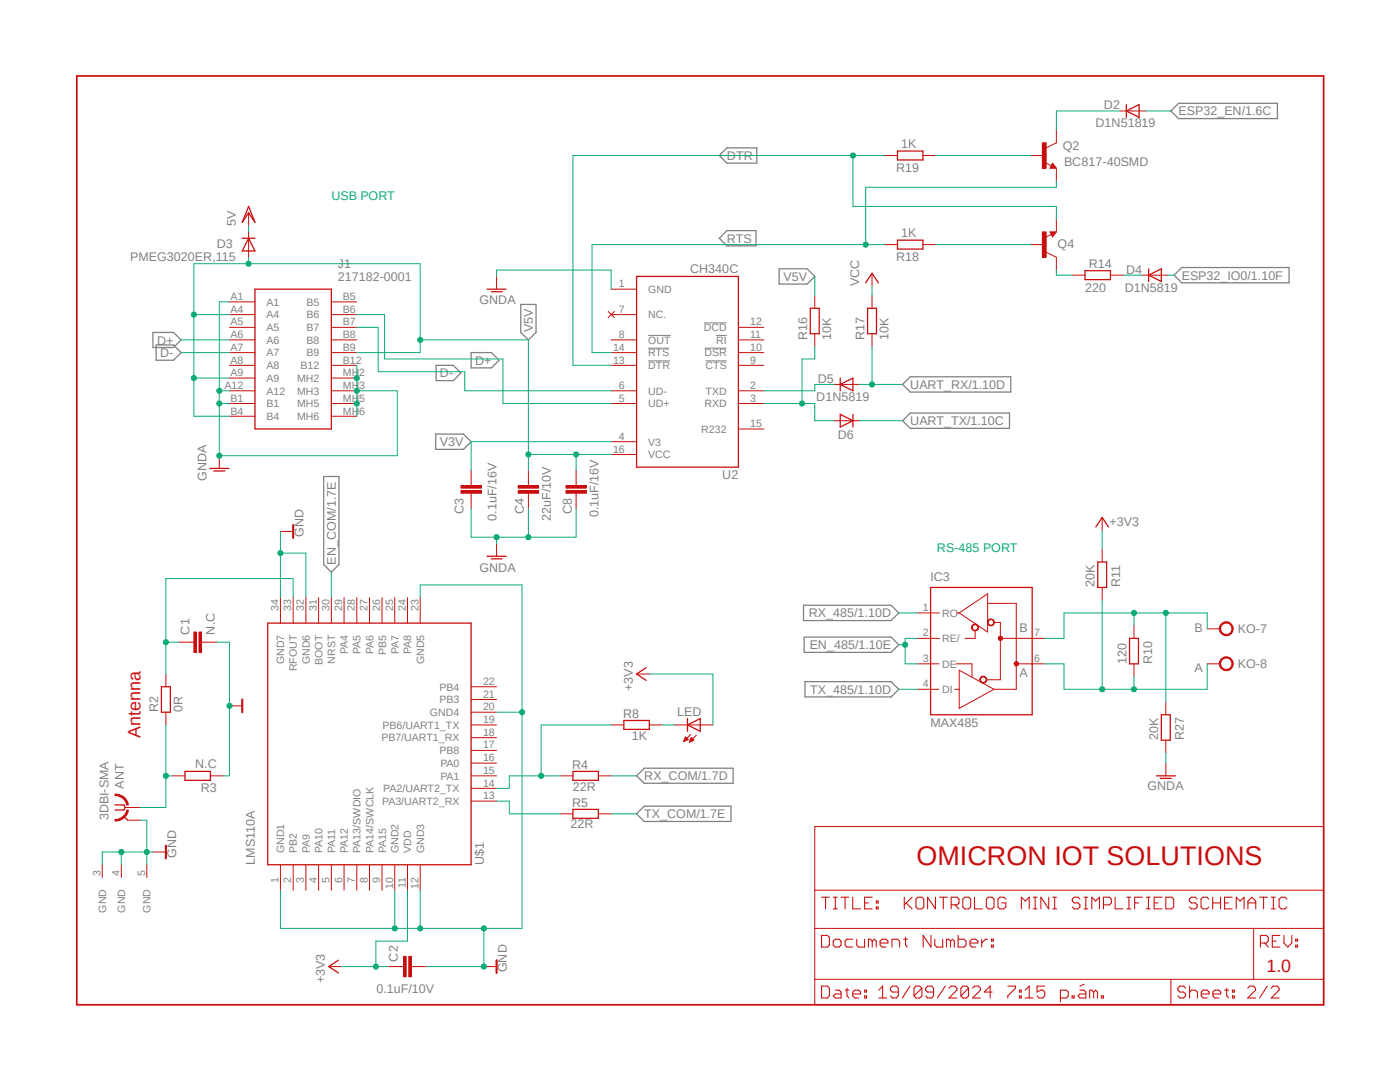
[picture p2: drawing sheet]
<svg xmlns="http://www.w3.org/2000/svg" width="279mm" height="216mm" viewBox="0 0 279 216" stroke-linecap="round" stroke-linejoin="round" font-family="sans-serif">
<path d="M14.8 14.8l249.7 186.2M264.5 14.8l-249.7 186.2" fill="none" stroke="#fff" stroke-width=".2"/>
<path d="M129.4 72h4.3M129.4 69.5h4.2M129.4 66.9h4.5M140.5 64.4h4.5M140.6 69.5h4.4M140.8 72h4.2M142.9 66.9h2.1" fill="none" stroke="#808080" stroke-width=".2"/>
<g fill="none" stroke="#808080" stroke-width=".25">
<path d="M143.6 31l1.5-1.5h5.9v3.1h-5.9zM233.7 22.1l1.5-1.5h19.7v3.1h-19.7zM143.6 47.5l1.5-1.5h5.8v3.1h-5.8zM155.5 53.6h5.6l1.5 1.6-1.5 1.5h-5.6zM234.3 54.9l1.5-1.5h21.5v3h-21.5zM30.5 66.3h4.1l1.6 1.5-1.6 1.5h-4.1zM31.2 68.8h3.4l1.6 1.6-1.6 1.5h-3.4zM87 72.9h3.5l1.5 1.5-1.5 1.5h-3.5zM94 70.4h4.1l1.5 1.5-1.5 1.5h-4.1zM103.9 60.7h3.1v5.6l-1.5 1.5-1.6-1.5zM180.1 76.7l1.6-1.5h20v3h-20zM64.6 95.1h3v17.5l-1.5 1.6-1.5-1.6z"/>
<path d="M87 86.6h5.5l1.5 1.5-1.5 1.6h-5.5zM180.1 83.9l1.6-1.5h19.8v3.1h-19.8zM160.4 120.8h17.4l1.6 1.5-1.6 1.5h-17.4zM160.5 127.1h17.3l1.6 1.6-1.6 1.5h-17.3zM160.7 136h17.1l1.6 1.5-1.6 1.6h-17.1zM127 154.8l1.6-1.5h17.7v3h-17.7zM127 162.4l1.6-1.5h17.3v3h-17.3z"/>
</g>
<path d="M94 96.4v.5M94 98.4v.5" fill="none" stroke="#c90d0c" stroke-width=".2"/>
<path d="M92 97.9h4.1v.5h-4.1z" fill-rule="evenodd" fill="#c90d0c"/>
<path d="M92 97.9h4.1v.5h-4.1z" fill="none" stroke="#c90d0c" stroke-width=".2"/>
<path d="M92 96.9h4.1v.5h-4.1z" fill-rule="evenodd" fill="#c90d0c"/>
<path d="M92 96.9h4.1v.5h-4.1zM94 93.9v2.5M94 98.9v2.6M105.5 96.4v.5M105.5 98.4v.5" fill="none" stroke="#c90d0c" stroke-width=".2"/>
<path d="M103.4 97.9h4.1v.5h-4.1z" fill-rule="evenodd" fill="#c90d0c"/>
<path d="M103.4 97.9h4.1v.5h-4.1z" fill="none" stroke="#c90d0c" stroke-width=".2"/>
<path d="M103.4 96.9h4.1v.5h-4.1z" fill-rule="evenodd" fill="#c90d0c"/>
<g fill="none" stroke="#c90d0c" stroke-width=".2">
<path d="M176.6 31h2.5M184.2 31h2.5M208.6 32.5l1.2 .6M210.1 32.6l.7 1h-1.3zM210.8 28.5l-2 1M49.6 42.5v2.5M49.6 46.3v5.1M122 57.7h5M176.6 48.8h2.5M184.2 48.8h2.5M214 54.9h2.5M221.6 54.9h2.6"/>
<path d="M45.8 60.2h5.1M45.8 62.8h5.1M45.8 65.3h5.1M45.8 67.8h5.1M45.8 70.4h5.1M45.8 72.9h5.1M45.8 75.4h5.1M45.8 78h5.1M66.1 60.2h5.1M66.1 62.8h5.1M66.1 65.3h5.1M66.1 67.8h5.1"/>
<path d="M66.1 70.4h5.1M66.1 72.9h5.1M66.1 75.4h5.1M66.1 78h5.1M121.4 62.1l1.2 1.3M122 62.8h5M122 67.8h5M122 70.4h5M122 72.9h5M122 78h5M122.6 62.1l-1.2 1.3M147.4 65.3h5"/>
<path d="M147.4 67.8h5M147.4 70.4h5M147.4 72.9h5M147.4 78h5M43.8 90.9v2.6M45.8 80.5h5.1M45.8 83.1h5.1M66.1 80.5h5.1M66.1 83.1h5.1M103.4 96.9h4.1v.5h-4.1zM105.5 93.9v2.5M105.5 98.9v2.6"/>
<path d="M122 80.5h5M122 88.1h5M122 90.7h5M147.4 80.5h5M147.4 85.6h5M99.1 108.5v2.5"/>
</g>
<g fill="none" stroke="#c90d0c" stroke-width=".25">
<path d="M179.1 30.1h5.1v1.8h-5.1zM210.1 33.1l.1 .2h-.4l.3-.5 .5 .6h-.8M48.3 47.5h2.6M49.6 41.2l1.3 3.2-1.3-1.9-1.3 1.9zM49.6 47.5l1.3 2.6h-2.6zM50.9 57.7h15.2v27.9h-15.2zM127 55.2h20.4v38h-20.4zM179.1 47.9h5.1v1.8h-5.1zM216.5 54h5.1v1.8h-5.1zM41.9 93.5h3.8M42.7 94h2.2M97.2 111h3.8"/>
<path d="M98 111.5h2.2"/>
</g>
<path d="M208 28.5h.8v5.1h-.8z" fill-rule="evenodd" fill="#c90d0c"/>
<path d="M205.7 31h2.6M208 28.5h.8v5.1h-.8zM210.8 26v2.5M210.8 33.6v2.5M208.8 50.3l2 1.1M209.5 46.3h1.3l-.7 1zM209.8 46.8l-1.2 .6" fill="none" stroke="#c90d0c" stroke-width=".2"/>
<path d="M209.8 46.4h.8l-.5 .6-.3-.5h.4l-.1 .3" fill="none" stroke="#c90d0c" stroke-width=".25"/>
<path d="M208 46.3h.8v5.1h-.8z" fill-rule="evenodd" fill="#c90d0c"/>
<g fill="none" stroke="#c90d0c" stroke-width=".2">
<path d="M223.5 22.1h5.1M99.1 55.2v2.5M162.6 59v2.5M174 54.5v2.6M174 59v2.5M205.7 48.8h2.6M208 46.3h.8v5.1h-.8zM210.8 43.7v2.6M210.8 51.4v2.5M228 54.9h5M162.6 66.6v2.5M166.4 76.7h5.1"/>
<path d="M174 66.6v2.5M115 96.4v.5M115 98.4v.5M166.4 83.9h5.1"/>
</g>
<g fill="none" stroke="#c90d0c" stroke-width=".25">
<path d="M224.8 22.1l2.5-1.2v2.5zM224.8 20.9v2.5M97.2 57.7h3.8M98 58.2h2.2M172.8 56.4l1.2-1.9 1.3 1.9M229.2 54.9l2.6-1.3v2.6zM229.2 53.6v2.6M161.7 61.5h1.8v5.1h-1.8zM167.7 76.7l2.5-1.3v2.6zM167.7 75.4v2.6M173.1 61.5h1.8v5.1h-1.8zM167.7 82.7l2.5 1.2-2.5 1.3z"/>
<path d="M170.2 82.7v2.5"/>
</g>
<path d="M112.9 97.9h4.1v.5h-4.1z" fill-rule="evenodd" fill="#c90d0c"/>
<path d="M112.9 97.9h4.1v.5h-4.1z" fill="none" stroke="#c90d0c" stroke-width=".2"/>
<path d="M112.9 96.9h4.1v.5h-4.1z" fill-rule="evenodd" fill="#c90d0c"/>
<g fill="none" stroke="#c90d0c" stroke-width=".2">
<path d="M112.9 96.9h4.1v.5h-4.1zM115 93.9v2.5M115 98.9v2.6M185.7 127.4h1.8M185.7 132.5h1.7M185.7 137.5h1.7M185.7 122.3h1.8M190.5 137.5h.9M190.8 132.5h3.2v2.6M190.9 122.3h.5M191.4 122.3l5.7-3.8v7.6zM191.4 133.7l7 3.8-7 3.9z"/>
<path d="M194.6 125.9v1.5h-2M197.1 120.4h5.7v17.1h-4.4M198.4 124.2h1.2v11.4h-2.8M199.6 127.4h6.4M202.8 132.5h3.2M162.6 164.9h101.6v35.6h-101.6zM162.6 177.6h101.6M162.6 185.3h101.6M162.6 195.4h101.6M233.7 195.4v5.1M250.2 185.3v10.1"/>
</g>
<path d="M15.3 15.2h248.9v185.3h-248.9z" fill="none" stroke="#c90d0c" stroke-width=".34"/>
<g fill="none" stroke="#c90d0c" stroke-width=".21">
<path d="M164 179h1.5M164.8 179v2.4M166.3 179h.8M166.7 179v2.4M167.9 179h1.5M168.7 179v2.4M170.2 179v2.4h1.5M174.1 179h-1.5v2.4h1.5M174.9 179.8h.4v.4h-.4zM180.5 179v2.4M182 179l-1.5 1.6M183.2 179h.8l.4 .4v1.6l-.4 .4h-.8l-.4-.4v-1.6z"/>
<path d="M186.7 179v2.4l-1.6-2.4v2.4M187.5 179h1.6M188.3 179v2.4M192.5 179h.8l.4 .4v1.6l-.4 .4h-.8l-.3-.4v-1.6zM194.5 179v2.4h1.5M197.2 179h.8l.4 .4v1.6l-.4 .4h-.8l-.4-.4v-1.6zM200.7 179.4l-.4-.4h-.7l-.4 .4v1.6l.4 .4h.7l.4-.4v-.8h-.8M206.2 179h.8M206.6 179v2.4M209.3 179v2.4l-1.6-2.4v2.4M210.1 179h.8M210.5 179v2.4"/>
<path d="M215.5 179.4l-.4-.4h-.7l-.4 .4v.4l.4 .4h.7l.4 .4v.4l-.4 .4h-.7l-.4-.4M216.3 179h.8M216.7 179v2.4M222.5 179v2.4h1.6M224.9 179h.8M225.3 179v2.4M228 179h-1.6v2.4M228.8 179h.8M229.2 179v2.4M231.9 179h-1.6v2.4h1.6M232.7 179h1.1l.4 .4v1.6l-.4 .4h-1.1zM238.9 179.4l-.4-.4h-.8l-.3 .4v.4l.3 .4h.8l.4 .4v.4l-.4 .4h-.8l-.3-.4"/>
<path d="M241.3 179.4l-.4-.4h-.8l-.4 .4v1.6l.4 .4h.8l.4-.4M242 179v2.4M243.6 179v2.4M245.9 179h-1.5v2.4h1.5M251.4 179h1.5M252.2 179v2.4M253.7 179h.8M254.1 179v2.4M256.8 179.4l-.3-.4h-.8l-.4 .4v1.6l.4 .4h.8l.3-.4M164 186.6h1.1l.4 .4v1.6l-.4 .4h-1.1zM164 196.8h1.1l.4 .4v1.5l-.4 .4h-1.1zM166.3 187.8l.4-.4h.8l.4 .4v.8l-.4 .4h-.8l-.4-.4z"/>
<path d="M166.3 181.4h.8M166.7 197.6h.8l.4 .4v1.1h-1.2l-.4-.4 .4-.4h1.2M168.7 197.6h.7M169 197.2v1.5l.4 .4M170.2 198.3h1.5v-.3l-.3-.4h-.8l-.4 .4v.7l.4 .4h.8M170.2 187.4h-1.2l-.3 .4v.8l.3 .4h1.2M171 187.4v1.2l.4 .4h1.2v-1.6M172.6 198.7h.3v.4h-.3zM172.6 197.6h.3v.4h-.3zM172.6 180.2h.7M174.1 187.8l-.4-.4h-.4v1.6M174.1 187.8l.4-.4 .4 .4v1.2"/>
<path d="M174.1 187.8v1.2M174.9 181h.4v.4h-.4zM175.4 199.1h1.6M175.4 197.6l.7-.8v2.3M175.6 188.2h1.6v-.4l-.4-.4h-.7l-.5 .4v.8l.5 .4h.7M178 189v-1.6h1.2l.3 .4v1.2M179.3 198h-1.2l-.4-.4v-.4l.4-.4h.8l.4 .4v1.5l-.4 .4h-.8l-.4-.4M180.3 187.4h.8M180.7 187v1.6l.4 .4M180.8 180.2l1.2 1.2M181.6 196.8l-1.5 2.3M184 197.2v1.5l-.4 .4h-.8l-.4-.4"/>
<path d="M184 197.2l-.4-.4h-.8l-.4 .4v1.5M184 197.2l-1.6 1.5M185.8 186.6v2.4l-1.6-2.4v2.4M186.3 198h-1.2l-.4-.4v-.4l.4-.4h.8l.4 .4v1.5l-.4 .4h-.8l-.4-.4M186.6 187.4v1.2l.3 .4h1.2v-1.6M188.6 196.8l-1.5 2.3M189.4 197.2l.4-.4h.8l.4 .4v.4l-1.6 1.5h1.6M189.7 187.8l-.4-.4h-.4v1.6M189.7 187.8v1.2M189.7 187.8l.4-.4 .4 .4v1.2M189.8 180.6h1.2l.4-.4v-.8l-.4-.4h-1.2v2.4M190.6 180.6l.8 .8"/>
<path d="M191.2 186.6v2.4h1.2l.4-.4v-.8l-.4-.4h-1.2M193.3 197.2v1.5l-.4 .4h-.7l-.4-.4M193.3 197.2l-.4-.4h-.7l-.4 .4v1.5M193.3 197.2l-1.5 1.5M193.6 188.2h1.6v-.4l-.5-.4h-.7l-.4 .4v.8l.4 .4h.7M194.1 197.2l.4-.4h.7l.5 .4v.4l-1.6 1.5h1.6M195.9 187.4v1.6M197.1 187.4h-.4l-.8 .8M197.9 188.6h.3v.4h-.3zM197.9 187.4h.3v.4h-.3zM198 198h-1.6l1.2-1.2v2.3M201.1 196.8h1.5v.4l-1.5 1.5v.4"/>
<path d="M203.5 198.7h.3v.4h-.3zM203.5 197.6h.3v.4h-.3zM203.8 181.4v-2.4l.8 .8 .8-.8v2.4M204.6 199.1h1.6M204.6 197.6l.8-.8v2.3M206.2 181.4h.8M208.5 196.8h-1.5v1.2l.7-.4h.4l.4 .4v.7l-.4 .4h-.8l-.3-.4M210.1 181.4h.8M211.6 199.1h1.2l.4-.4v-.7l-.4-.4h-1.2v2.3M214 198.7h.4v.4h-.4zM215.5 197.6h.8l.4 .4v1.1h-1.2l-.4-.4 .4-.4h1.2M216.3 181.4h.8"/>
<path d="M216.3 196.4l-.8 .4M217.9 181.4v-2.4l.8 .8 .7-.8v2.4M218.3 198l-.5-.4h-.3v1.5M218.3 198v1.1M218.3 198l.4-.4 .3 .4v1.1M219.8 198.7h.4v.4h-.4zM220.2 180.6h1.2l.4-.4v-.8l-.4-.4h-1.2v2.4M224.9 181.4h.8M226.4 180.2h.8M228.8 181.4h.8M230.3 180.2h.8M236.6 197.2l-.4-.4h-.7l-.4 .4v.4l.4 .4h.7l.4 .3v.4l-.4 .4h-.7l-.4-.4"/>
<path d="M237.4 198l.4-.4h.7l.5 .4v1.1M237.4 196.8v2.3M239.7 198.3h1.6v-.3l-.4-.4h-.8l-.4 .4v.7l.4 .4h.8M242 180.2h1.6M242.1 198.3h1.5v-.3l-.4-.4h-.8l-.3 .4v.7l.3 .4h.8M244.4 197.6h.8M244.4 180.2h.8M244.8 197.2v1.5l.4 .4M246 198.7h.3v.4h-.3zM246 197.6h.3v.4h-.3zM246.7 181.4v-2.4l.8 .8 .8-.8v2.4M249 197.2l.4-.4h.8l.4 .4v.4l-1.6 1.5h1.6"/>
<path d="M249 180.2h1.6M249 181.4v-1.6l.8-.8 .8 .8v1.6M251.5 188.2h1.2l.4-.4v-.8l-.4-.4h-1.2v2.4M252.3 188.2l.8 .8M252.9 196.8l-1.5 2.3M253.7 197.2l.4-.4h.8l.4 .4v.4l-1.6 1.5h1.6M253.7 181.4h.8M253.9 187.8h.8M255.4 186.6h-1.5v2.4h1.5M256.2 186.6v1.6l.8 .8 .8-.8v-1.6M258.6 188.6h.4v.4h-.4zM258.6 187.4h.4v.4h-.4z"/>
</g>
<path d="M185.7 117.2h20.3v25.4h-20.3z" fill="none" stroke="#c90d0c" stroke-width=".25"/>
<path d="M194.2 124.6a.71 .71 0 0 1 1 .3 .71 .71 0 0 1-.4 1 .71 .71 0 0 1-.9-.7h.1a.58 .58 0 0 1 .7-.6 .58 .58 0 0 1 .3 .9 .58 .58 0 0 1-.9 0l-.2-.3z" fill-rule="evenodd" fill="#c90d0c"/>
<path d="M194.2 124.6a.71 .71 0 0 1 1 .3 .71 .71 0 0 1-.4 1 .71 .71 0 0 1-.9-.7h.1a.58 .58 0 0 1 .7-.6 .58 .58 0 0 1 .3 .9 .58 .58 0 0 1-.9 0l-.2-.3z" fill="none" stroke="#c90d0c" stroke-width=".2"/>
<path d="M197.4 123.6a.69 .69 0 0 1 1 .3 .69 .69 0 0 1-.5 1 .69 .69 0 0 1-.8-.7h.1a.58 .58 0 0 1 .7-.6 .58 .58 0 0 1 .3 .9 .58 .58 0 0 1-.9 0l-.2-.3z" fill-rule="evenodd" fill="#c90d0c"/>
<path d="M197.4 123.6a.69 .69 0 0 1 1 .3 .69 .69 0 0 1-.5 1 .69 .69 0 0 1-.8-.7h.1a.58 .58 0 0 1 .7-.6 .58 .58 0 0 1 .3 .9 .58 .58 0 0 1-.9 0l-.2-.3z" fill="none" stroke="#c90d0c" stroke-width=".2"/>
<path d="M195.8 135a.71 .71 0 0 1 1.1 .3 .71 .71 0 0 1-.5 1 .71 .71 0 0 1-.9-.7h.2a.58 .58 0 0 1 .7-.6 .58 .58 0 0 1 .3 .9 .58 .58 0 0 1-1 0l-.2-.3z" fill-rule="evenodd" fill="#c90d0c"/>
<path d="M195.8 135a.71 .71 0 0 1 1.1 .3 .71 .71 0 0 1-.5 1 .71 .71 0 0 1-.9-.7h.2a.58 .58 0 0 1 .7-.6 .58 .58 0 0 1 .3 .9 .58 .58 0 0 1-1 0l-.2-.3z" fill="none" stroke="#c90d0c" stroke-width=".2"/>
<path d="M199.3 127l.3-.1 .4 .1 .1 .4-.1 .3-.4 .1-.3-.1-.1-.3h.5h-.5z" fill-rule="evenodd" fill="#c90d0c"/>
<path d="M199.3 127l.3-.1 .4 .1 .1 .4-.1 .3-.4 .1-.3-.1-.1-.3h.5h-.5z" fill="none" stroke="#c90d0c" stroke-width=".2"/>
<path d="M202.5 132.1l.3-.1 .4 .1 .1 .4-.1 .3-.4 .1-.3-.1-.1-.3h.5h-.5z" fill-rule="evenodd" fill="#c90d0c"/>
<g fill="none" stroke="#c90d0c" stroke-width=".2">
<path d="M220 109.6v2.5M220 117.2v2.6M183.2 122.3h2.5M183.2 127.4h2.5M183.2 132.5h2.5M183.2 137.5h2.5M202.5 132.1l.3-.1 .4 .1 .1 .4-.1 .3-.4 .1-.3-.1-.1-.3h.5h-.5zM206 127.4h2.5M206 132.5h2.5M226.3 124.8v2.6M226.3 132.5v2.5M232.7 140.1v2.5"/>
<path d="M232.7 147.7v2.5"/>
</g>
<path d="M219.1 112.1h1.8v5.1h-1.8zM225.4 127.4h1.8v5.1h-1.8zM231.8 142.6h1.8v5.1h-1.8z" fill="none" stroke="#c90d0c" stroke-width=".25"/>
<path d="M243.7 124.6a1.39 1.39 0 0 1 2.2 .1 1.39 1.39 0 0 1-.8 2.1 1.39 1.39 0 0 1-1.8-1.3h.3a1.13 1.13 0 0 1 1.5-1.1 1.13 1.13 0 0 1 .4 1.8 1.13 1.13 0 0 1-1.8-.3l-.1-.4h-.3z" fill-rule="evenodd" fill="#c90d0c"/>
<path d="M240.9 125.5h2.6M243.7 124.6a1.39 1.39 0 0 1 2.2 .1 1.39 1.39 0 0 1-.8 2.1 1.39 1.39 0 0 1-1.8-1.3h.3a1.13 1.13 0 0 1 1.5-1.1 1.13 1.13 0 0 1 .4 1.8 1.13 1.13 0 0 1-1.8-.3l-.1-.4h-.3z" fill="none" stroke="#c90d0c" stroke-width=".2"/>
<path d="M243.7 131.6a1.39 1.39 0 0 1 2.2 .1 1.39 1.39 0 0 1-.8 2.1 1.39 1.39 0 0 1-1.8-1.3h.3a1.13 1.13 0 0 1 1.5-1.1 1.13 1.13 0 0 1 .4 1.8 1.13 1.13 0 0 1-1.8-.4l-.1-.3h-.3l.1-.5z" fill-rule="evenodd" fill="#c90d0c"/>
<path d="M220 103.3v2.5M38.2 128.1h.5M40.2 128.1h.5M240.9 132.5h2.6M243.7 131.6a1.39 1.39 0 0 1 2.2 .1 1.39 1.39 0 0 1-.8 2.1 1.39 1.39 0 0 1-1.8-1.3h.3a1.13 1.13 0 0 1 1.5-1.1 1.13 1.13 0 0 1 .4 1.8 1.13 1.13 0 0 1-1.8-.4l-.1-.3h-.3l.1-.5zM232.7 152.3v2.5" fill="none" stroke="#c90d0c" stroke-width=".2"/>
<path d="M218.7 105.2l1.3-1.9 1.2 1.9M230.8 154.8h3.8M231.6 155.3h2.2" fill="none" stroke="#c90d0c" stroke-width=".25"/>
<path d="M39.7 126.1h.5v4.1h-.5z" fill-rule="evenodd" fill="#c90d0c"/>
<path d="M39.7 126.1h.5v4.1h-.5z" fill="none" stroke="#c90d0c" stroke-width=".2"/>
<path d="M38.7 126.1h.5v4.1h-.5z" fill-rule="evenodd" fill="#c90d0c"/>
<path d="M33.1 134.5v2.5M35.6 128.1h2.6M38.7 126.1h.5v4.1h-.5zM40.7 128.1h2.6M33.1 142.1v2.6M34.4 154.8h2.5M42 154.8h2.5M45.8 140.8h2.5M25 161.1h.5" fill="none" stroke="#c90d0c" stroke-width=".2"/>
<path d="M48.3 139.6v2.5" fill="none" stroke="#c90d0c" stroke-width=".42"/>
<path d="M32.2 137h1.8v5.1h-1.8zM36.9 153.9h5.1v1.8h-5.1zM22.9 160.6h1.8l.3 .5-.3 .5h-1.8M24.7 162.9l.8 .8" fill="none" stroke="#c90d0c" stroke-width=".25"/>
<path d="M22.9 158.5a2.57 2.57 0 0 1 2.7 2.1l-.3 .1a2.35 2.35 0 0 0-2.4-1.9z" fill-rule="evenodd" fill="#c90d0c"/>
<path d="M22.9 158.5a2.57 2.57 0 0 1 2.7 2.1l-.3 .1a2.35 2.35 0 0 0-2.4-1.9z" fill="none" stroke="#c90d0c" stroke-width=".2"/>
<path d="M22.9 163.5a2.46 2.46 0 0 0 2.4-1.9l.3 .1a2.59 2.59 0 0 1-2.7 2.1z" fill-rule="evenodd" fill="#c90d0c"/>
<path d="M20.4 172.6v2.5M22.9 163.5a2.46 2.46 0 0 0 2.4-1.9l.3 .1a2.59 2.59 0 0 1-2.7 2.1zM24.2 172.6v2.5M25.5 161.1h2.5M25.5 163.7h2.5M29.3 172.6v2.5M30.6 170h2.5M65.6 192.9h2.6M80.1 192.9h.5M82.1 192.9h.5" fill="none" stroke="#c90d0c" stroke-width=".2"/>
<path d="M33.1 168.7v2.6" fill="none" stroke="#c90d0c" stroke-width=".42"/>
<path d="M67.5 191.6l-1.9 1.3 1.9 1.2" fill="none" stroke="#c90d0c" stroke-width=".25"/>
<path d="M81.6 190.8h.5v4.1h-.5z" fill-rule="evenodd" fill="#c90d0c"/>
<path d="M81.6 190.8h.5v4.1h-.5z" fill="none" stroke="#c90d0c" stroke-width=".2"/>
<path d="M80.6 190.8h.5v4.1h-.5z" fill-rule="evenodd" fill="#c90d0c"/>
<g fill="none" stroke="#c90d0c" stroke-width=".2">
<path d="M56 106h2.5M56 119.3v5M58.5 119.3v5M61 119.3v5M63.6 119.3v5M66.1 119.3v5M68.7 119.3v5M71.2 119.3v5M73.7 119.3v5M76.2 119.3v5M78.8 119.3v5M81.3 119.3v5"/>
<path d="M83.9 119.3v5M94 139.6h5.1M94 137h5.1M127 134.5h2.6M94 154.8h5.1M94 159.9h5.1M94 157.3h5.1M94 152.3h5.1M94 149.7h5.1M94 147.2h5.1M94 144.7h5.1M94 142.1h5.1"/>
<path d="M111.8 154.8h2.5M119.4 154.8h2.6M122 144.7h2.5M129.6 144.7h2.5M134.7 144.7h7.6M136.4 147.9h.1M136.5 147.8h.2M136.5 147.7h.4M136.6 147.6h.6M136.6 147.5h.7M136.7 147.4h.5M136.7 147.4h.4"/>
<path d="M136.7 147.3h.3M136.8 147.2h.1M136.8 147.1h.1M136.8 147.1l.5 .5-.9 .4zM137.6 148h.2M137.7 147.9h.3M137.7 147.8h.5M137.7 147.7h.7M137.8 147.6h.6M137.8 147.5h.5M137.8 146.6l-1.4 1.4M137.8 147.4h.5"/>
<path d="M137.9 147.4h.2M137.9 147.3h.1M138 147.2l.5 .5-.9 .4zM139 146.7l-1.4 1.4M56 172.6v5M58.5 172.6v5M61 172.6v5M63.6 172.6v5M66.1 172.6v5M68.7 172.6v5M71.2 172.6v5M73.7 172.6v5"/>
<path d="M76.2 172.6v5M78.8 172.6v5M81.3 172.6v5M83.9 172.6v5M111.8 162.4h2.5M119.4 162.4h2.6M77.5 192.9h2.6M80.6 190.8h.5v4.1h-.5zM82.6 192.9h2.5M96.6 192.9h2.5"/>
</g>
<path d="M58.5 104.8v2.5M99.1 191.6v2.5" fill="none" stroke="#c90d0c" stroke-width=".42"/>
<path d="M53.4 124.3h40.6v48.3h-40.6zM128.9 133.2l-1.9 1.3 1.9 1.3M114.3 153.9h5.1v1.8h-5.1zM124.5 143.8h5.1v1.7h-5.1zM137.2 144.7l2.5-1.3v2.5zM137.2 143.4v2.5M114.3 161.5h5.1v1.8h-5.1z" fill="none" stroke="#c90d0c" stroke-width=".25"/>
<path d="M43.8 78h2M45.8 60.2h-2v20.3h2" fill="none" stroke="#0dab76" stroke-width=".2"/>
<circle cx="43.8" cy="78" r=".51" fill="#0dab76"/>
<g fill="none" stroke="#0dab76" stroke-width=".2">
<path d="M71.2 75.4v5.1M79.3 78v12.9"/>
<circle cx="43.8" cy="78" r=".51"/>
</g>
<circle cx="71.2" cy="78" r=".51" fill="#0dab76"/>
<g fill="none" stroke="#0dab76" stroke-width=".2">
<path d="M71.2 80.5v2.6"/>
<circle cx="71.2" cy="78" r=".51"/>
</g>
<circle cx="71.2" cy="80.5" r=".51" fill="#0dab76"/>
<g fill="none" stroke="#0dab76" stroke-width=".2">
<path d="M71.2 78h8.1M71.2 72.9v2.5"/>
<circle cx="71.2" cy="80.5" r=".51"/>
</g>
<circle cx="71.2" cy="75.4" r=".51" fill="#0dab76"/>
<g fill="none" stroke="#0dab76" stroke-width=".2">
<path d="M43.8 80.5v10.4h35.5"/>
<circle cx="71.2" cy="75.4" r=".51"/>
</g>
<circle cx="43.8" cy="80.5" r=".51" fill="#0dab76"/>
<circle cx="43.8" cy="80.5" r=".51" fill="none" stroke="#0dab76" stroke-width=".2"/>
<circle cx="43.8" cy="90.9" r=".51" fill="#0dab76"/>
<g fill="none" stroke="#0dab76" stroke-width=".2">
<path d="M94 101.5v5.7h11.5v-5.7M99.1 107.2v1.3"/>
<circle cx="43.8" cy="90.9" r=".51"/>
</g>
<circle cx="99.1" cy="107.2" r=".51" fill="#0dab76"/>
<g fill="none" stroke="#0dab76" stroke-width=".2">
<path d="M115 101.5v5.7h-9.5"/>
<circle cx="99.1" cy="107.2" r=".51"/>
</g>
<circle cx="105.4" cy="107.2" r=".51" fill="#0dab76"/>
<g fill="none" stroke="#0dab76" stroke-width=".2">
<path d="M49.6 45v1.3M99.1 55.2v-1.3h22.9v3.8M36.2 70.4h9.6M71.2 65.3h4.3v8.9h17.3v3.8h29.2M171.5 76.7h8.6M174 69.1v7.6M232.7 150.2v2.1"/>
<circle cx="105.4" cy="107.2" r=".51"/>
</g>
<circle cx="174" cy="76.7" r=".51" fill="#0dab76"/>
<g fill="none" stroke="#0dab76" stroke-width=".2">
<path d="M36.2 67.8h9.6M71.2 62.8h5.6v8.8h23.6v8.9h21.6M83.9 67.8h21.6v26.1M105.5 90.7h16.5M122 88.1h-28v5.8"/>
<circle cx="174" cy="76.7" r=".51"/>
</g>
<circle cx="105.4" cy="90.7" r=".51" fill="#0dab76"/>
<g fill="none" stroke="#0dab76" stroke-width=".2">
<path d="M38.7 75.4h7.1M45.8 62.8h-7.1v20.3h7.1M83.9 67.8v2.6h-12.7"/>
<circle cx="105.4" cy="90.7" r=".51"/>
</g>
<circle cx="38.7" cy="75.4" r=".51" fill="#0dab76"/>
<g fill="none" stroke="#0dab76" stroke-width=".2">
<path d="M38.7 52.6v10.2"/>
<circle cx="38.7" cy="75.4" r=".51"/>
</g>
<circle cx="38.7" cy="62.8" r=".51" fill="#0dab76"/>
<g fill="none" stroke="#0dab76" stroke-width=".2">
<path d="M38.7 52.6h45.2M49.6 51.4v1.2"/>
<circle cx="38.7" cy="62.8" r=".51"/>
</g>
<circle cx="49.6" cy="52.6" r=".51" fill="#0dab76"/>
<g fill="none" stroke="#0dab76" stroke-width=".2">
<path d="M83.9 52.6v15.2"/>
<circle cx="49.6" cy="52.6" r=".51"/>
</g>
<circle cx="83.9" cy="67.8" r=".51" fill="#0dab76"/>
<g fill="none" stroke="#0dab76" stroke-width=".2">
<path d="M115 90.7v3.2"/>
<circle cx="83.9" cy="67.8" r=".51"/>
</g>
<circle cx="115" cy="90.7" r=".51" fill="#0dab76"/>
<g fill="none" stroke="#0dab76" stroke-width=".2">
<path d="M162.6 55.2v3.8M162.6 69.1v2.5h-2.5v8.9M152.4 80.5h10.2v3.4h3.8"/>
<circle cx="115" cy="90.7" r=".51"/>
</g>
<circle cx="160.1" cy="80.5" r=".51" fill="#0dab76"/>
<g fill="none" stroke="#0dab76" stroke-width=".2">
<path d="M170.2 31v10.2h40.6v2.5M176.6 31h-62.3v41.9h7.7M166.4 76.7h-3.8v1.3h-10.2"/>
<circle cx="160.1" cy="80.5" r=".51"/>
</g>
<circle cx="170.2" cy="31" r=".51" fill="#0dab76"/>
<g fill="none" stroke="#0dab76" stroke-width=".2">
<path d="M186.7 31h19M210.8 37.4h-38v11.4M176.6 48.8h-58.4v21.6h3.8"/>
<circle cx="170.2" cy="31" r=".51"/>
</g>
<circle cx="172.8" cy="48.8" r=".51" fill="#0dab76"/>
<g fill="none" stroke="#0dab76" stroke-width=".2">
<path d="M210.8 36.1v1.3M223.5 22.1h-12.7v3.9M228.6 22.1h5.1M174 57.1v1.9M186.7 48.8h19M210.8 53.9v1h3.2M224.2 54.9h3.8M233 54.9h1.3M171.5 83.9h8.6M220 105.8v3.8M81.3 177.6v10.2h-6.3v5.1M68.2 192.9h9.3"/>
<circle cx="172.8" cy="48.8" r=".51"/>
</g>
<circle cx="75" cy="192.9" r=".51" fill="#0dab76"/>
<g fill="none" stroke="#0dab76" stroke-width=".2">
<path d="M129.6 134.5h12.7v10.2M226.3 122.3v2.5M232.7 122.3h-20.4v5.1h-3.8"/>
<circle cx="75" cy="192.9" r=".51"/>
</g>
<circle cx="226.3" cy="122.3" r=".51" fill="#0dab76"/>
<g fill="none" stroke="#0dab76" stroke-width=".2">
<path d="M232.7 122.3v17.8"/>
<circle cx="226.3" cy="122.3" r=".51"/>
</g>
<circle cx="232.7" cy="122.3" r=".51" fill="#0dab76"/>
<g fill="none" stroke="#0dab76" stroke-width=".2">
<path d="M208.5 132.5h3.8v5h28.6M226.3 135v2.5M232.7 122.3h8.2v3.2"/>
<circle cx="232.7" cy="122.3" r=".51"/>
</g>
<circle cx="226.3" cy="137.5" r=".51" fill="#0dab76"/>
<g fill="none" stroke="#0dab76" stroke-width=".2">
<path d="M220 119.8v17.7"/>
<circle cx="226.3" cy="137.5" r=".51"/>
</g>
<circle cx="220" cy="137.5" r=".51" fill="#0dab76"/>
<g fill="none" stroke="#0dab76" stroke-width=".2">
<path d="M179.4 128.7h1.2M183.2 127.4h-2.6v5.1h2.6M240.9 132.5v5"/>
<circle cx="220" cy="137.5" r=".51"/>
</g>
<circle cx="180.6" cy="128.7" r=".51" fill="#0dab76"/>
<g fill="none" stroke="#0dab76" stroke-width=".2">
<path d="M43.3 128.1h2.5v26.7h-1.3M179.4 122.3h3.8M179.4 137.5h3.8"/>
<circle cx="180.6" cy="128.7" r=".51"/>
</g>
<circle cx="45.8" cy="140.8" r=".51" fill="#0dab76"/>
<g fill="none" stroke="#0dab76" stroke-width=".2">
<path d="M24.2 170h6.4M28 163.7h1.3v6.3"/>
<circle cx="45.8" cy="140.8" r=".51"/>
</g>
<circle cx="29.3" cy="170" r=".51" fill="#0dab76"/>
<g fill="none" stroke="#0dab76" stroke-width=".2">
<path d="M20.4 172.6v-2.6h3.8v2.6"/>
<circle cx="29.3" cy="170" r=".51"/>
</g>
<circle cx="24.2" cy="170" r=".51" fill="#0dab76"/>
<g fill="none" stroke="#0dab76" stroke-width=".2">
<path d="M29.3 170v2.6"/>
<circle cx="24.2" cy="170" r=".51"/>
</g>
<circle cx="96.6" cy="192.9" r=".51" fill="#0dab76"/>
<g fill="none" stroke="#0dab76" stroke-width=".2">
<path d="M78.8 177.6v7.7h5.1M85.1 192.9h11.5"/>
<circle cx="96.6" cy="192.9" r=".51"/>
</g>
<circle cx="83.9" cy="185.3" r=".51" fill="#0dab76"/>
<g fill="none" stroke="#0dab76" stroke-width=".2">
<path d="M56 177.6v7.7h22.8M83.9 177.6v7.7h12.7v7.6"/>
<circle cx="83.9" cy="185.3" r=".51"/>
</g>
<circle cx="78.8" cy="185.3" r=".51" fill="#0dab76"/>
<g fill="none" stroke="#0dab76" stroke-width=".2">
<path d="M99.1 142.1h5.1v43.2h-7.6"/>
<circle cx="78.8" cy="185.3" r=".51"/>
</g>
<circle cx="96.6" cy="185.3" r=".51" fill="#0dab76"/>
<g fill="none" stroke="#0dab76" stroke-width=".2">
<path d="M83.9 119.3v-2.6h20.3v25.4"/>
<circle cx="96.6" cy="185.3" r=".51"/>
</g>
<circle cx="104.2" cy="142.1" r=".51" fill="#0dab76"/>
<g fill="none" stroke="#0dab76" stroke-width=".2">
<path d="M56 110.4h5v8.9M56 106v13.3"/>
<circle cx="104.2" cy="142.1" r=".51"/>
</g>
<circle cx="56" cy="110.4" r=".51" fill="#0dab76"/>
<g fill="none" stroke="#0dab76" stroke-width=".2">
<path d="M33.1 144.7v16.4M33.1 154.8h1.3"/>
<circle cx="56" cy="110.4" r=".51"/>
</g>
<circle cx="33.1" cy="154.8" r=".51" fill="#0dab76"/>
<g fill="none" stroke="#0dab76" stroke-width=".2">
<path d="M111.8 154.8h-10.2v2.5h-2.5M122 144.7h-14v10.1M28 161.1h5.1"/>
<circle cx="33.1" cy="154.8" r=".51"/>
</g>
<circle cx="108" cy="154.8" r=".51" fill="#0dab76"/>
<g fill="none" stroke="#0dab76" stroke-width=".2">
<path d="M33.1 115.4v19.1M58.5 115.4v3.9M33.1 128.1h2.5M122 162.4h5"/>
<circle cx="108" cy="154.8" r=".51"/>
</g>
<circle cx="33.1" cy="128.1" r=".51" fill="#0dab76"/>
<g fill="none" stroke="#0dab76" stroke-width=".2">
<path d="M33.1 115.4h25.4M66.1 114.2v5.1M99.1 159.9h2.5v2.5h10.2M122 154.8h5M132.1 144.7h2.6"/>
<circle cx="33.1" cy="128.1" r=".51"/>
</g>
<text font-size="5.4" fill="#c90d0c" x="182.9" y="172.6">OMICRON IOT SOLUTIONS</text>
<g font-size="3.6" fill="#c90d0c">
<text x="28" y="147.2" transform="rotate(-90 28 147.2)">Antenna</text>
<text x="252.7" y="193.9">1.0</text>
</g>
<g font-size="2.5" fill="#808080">
<text x="220.3" y="21.8">D2</text>
<text x="235.2" y="23">ESP32_EN/1.6C</text>
<text x="179.9" y="29.5">1K</text>
<text x="218.6" y="25.4">D1N51819</text>
<text x="145.1" y="31.9">DTR</text>
<text x="178.8" y="34.3">R19</text>
<text x="212.1" y="30">Q2</text>
<text x="212.3" y="33.1">BC817-40SMD</text>
<text x="47.1" y="45" transform="rotate(-90 47.1 45)">5V</text>
<text x="179.9" y="47.3">1K</text>
<text x="26" y="52.1">PMEG3020ER,115</text>
<text x="43.3" y="49.6">D3</text>
<text x="67.4" y="53.5">J1</text>
<text x="145.1" y="48.4">RTS</text>
<text x="178.8" y="52.1">R18</text>
<text x="211.1" y="49.6">Q4</text>
<text x="217.3" y="53.4">R14</text>
<text x="67.4" y="56.1">217182-0001</text>
<text x="137.7" y="54.4">CH340C</text>
<text x="156.4" y="56.1">V5V</text>
<text x="171.5" y="57.1" transform="rotate(-90 171.5 57.1)">VCC</text>
<text x="216.5" y="58.2">220</text>
<text x="224.5" y="58.2">D1N5819</text>
<text x="224.8" y="54.6">D4</text>
<text x="235.8" y="55.8">ESP32_IO0/1.10F</text>
<text x="95.7" y="60.7">GNDA</text>
<text x="31.4" y="68.8">D+</text>
<text x="32" y="71.2">D-</text>
<text x="106.3" y="66.3" transform="rotate(-90 106.3 66.3)">V5V</text>
<text x="161.1" y="67.9" transform="rotate(-90 161.1 67.9)">R16</text>
<text x="165.9" y="67.9" transform="rotate(-90 165.9 67.9)">10K</text>
<text x="172.5" y="67.9" transform="rotate(-90 172.5 67.9)">R17</text>
<text x="177.3" y="67.9" transform="rotate(-90 177.3 67.9)">10K</text>
<text x="87.8" y="75.3">D-</text>
<text x="94.8" y="72.8">D+</text>
<text x="163.2" y="76.5">D5</text>
<text x="181.7" y="77.6">UART_RX/1.10D</text>
<text x="162.9" y="80">D1N5819</text>
<text x="87.8" y="89">V3V</text>
<text x="167.2" y="87.5">D6</text>
<text x="181.7" y="84.8">UART_TX/1.10C</text>
<text x="144.1" y="95.6">U2</text>
<text x="41.2" y="96" transform="rotate(-90 41.2 96)">GNDA</text>
<text x="60.5" y="107.2" transform="rotate(-90 60.5 107.2)">GND</text>
<text x="92.5" y="102.6" transform="rotate(-90 92.5 102.6)">C3</text>
<text x="99.1" y="103.9" transform="rotate(-90 99.1 103.9)">0.1uF/16V</text>
<text x="104.6" y="102.6" transform="rotate(-90 104.6 102.6)">C4</text>
<text x="109.9" y="103.9" transform="rotate(-90 109.9 103.9)">22uF/10V</text>
<text x="114.1" y="102.6" transform="rotate(-90 114.1 102.6)">C8</text>
<text x="119.4" y="103.3" transform="rotate(-90 119.4 103.3)">0.1uF/16V</text>
<text x="221.4" y="105">+3V3</text>
<text x="67" y="112.7" transform="rotate(-90 67 112.7)">EN_COM/1.7E</text>
<text x="95.7" y="114">GNDA</text>
<text x="185.7" y="116">IC3</text>
<text x="218.4" y="117.2" transform="rotate(-90 218.4 117.2)">20K</text>
<text x="223.6" y="117.2" transform="rotate(-90 223.6 117.2)">R11</text>
<text x="161.4" y="123.2">RX_485/1.10D</text>
<text x="37.8" y="126.6" transform="rotate(-90 37.8 126.6)">C1</text>
<text x="42.9" y="126.6" transform="rotate(-90 42.9 126.6)">N.C</text>
<text x="161.6" y="129.5">EN_485/1.10E</text>
<text x="203.5" y="126.1">B</text>
<text x="238.4" y="126.1">B</text>
<text x="247" y="126.2">KO-7</text>
<text x="126.3" y="137.8" transform="rotate(-90 126.3 137.8)">+3V3</text>
<text x="203.5" y="135">A</text>
<text x="224.8" y="132.5" transform="rotate(-90 224.8 132.5)">120</text>
<text x="229.9" y="132.5" transform="rotate(-90 229.9 132.5)">R10</text>
<text x="238.4" y="134.1">A</text>
<text x="247" y="133.2">KO-8</text>
<text x="31.6" y="142.1" transform="rotate(-90 31.6 142.1)">R2</text>
<text x="36.4" y="142.1" transform="rotate(-90 36.4 142.1)">0R</text>
<text x="124.3" y="143.3">R8</text>
<text x="135.2" y="142.9">LED</text>
<text x="161.7" y="138.4">TX_485/1.10D</text>
<text x="126.1" y="147.7">1K</text>
<text x="185.7" y="145.2">MAX485</text>
<text x="231.1" y="147.7" transform="rotate(-90 231.1 147.7)">20K</text>
<text x="236.3" y="147.7" transform="rotate(-90 236.3 147.7)">R27</text>
<text x="38.9" y="153.3">N.C</text>
<text x="114.2" y="153.5">R4</text>
<text x="128.6" y="155.7">RX_COM/1.7D</text>
<text x="24.7" y="157.4" transform="rotate(-90 24.7 157.4)">ANT</text>
<text x="40" y="158.1">R3</text>
<text x="114.2" y="161">R5</text>
<text x="114.3" y="157.8">22R</text>
<text x="229" y="157.6">GNDA</text>
<text x="21.7" y="163.7" transform="rotate(-90 21.7 163.7)">3DBI-SMA</text>
<text x="113.9" y="165.3">22R</text>
<text x="128.6" y="163.3">TX_COM/1.7E</text>
<text x="35.1" y="171.2" transform="rotate(-90 35.1 171.2)">GND</text>
<text x="50.9" y="172.6" transform="rotate(-90 50.9 172.6)">LMS110A</text>
<text x="96.6" y="172.6" transform="rotate(-90 96.6 172.6)">U$1</text>
<text x="79.4" y="191.9" transform="rotate(-90 79.4 191.9)">C2</text>
<text x="64.9" y="196.2" transform="rotate(-90 64.9 196.2)">+3V3</text>
<text x="101.1" y="194" transform="rotate(-90 101.1 194)">GND</text>
<text x="75.1" y="198.1">0.1uF/10V</text>
</g>
<g font-size="2.5" fill="#0dab76">
<text x="66.1" y="39.9">USB PORT</text>
<text x="187" y="110.1">RS-485 PORT</text>
</g>
<g font-size="2.1" fill="#808080">
<text x="46" y="59.9">A1</text>
<text x="68.5" y="59.9">B5</text>
<text x="123.5" y="57.3">1</text>
<text x="129.4" y="58.5">GND</text>
<text x="46" y="62.4">A4</text>
<text x="46" y="64.9">A5</text>
<text x="53.2" y="61">A1</text>
<text x="53.2" y="63.5">A4</text>
<text x="61.2" y="61">B5</text>
<text x="61.2" y="63.5">B6</text>
<text x="68.5" y="62.4">B6</text>
<text x="68.5" y="64.9">B7</text>
<text x="123.5" y="62.4">7</text>
<text x="129.4" y="63.5">NC.</text>
<text x="149.7" y="64.9">12</text>
<text x="46" y="67.5">A6</text>
<text x="46" y="70">A7</text>
<text x="53.2" y="66.1">A5</text>
<text x="53.2" y="68.6">A6</text>
<text x="53.2" y="71.1">A7</text>
<text x="61.2" y="66.1">B7</text>
<text x="61.2" y="68.6">B8</text>
<text x="61.2" y="71.1">B9</text>
<text x="68.5" y="67.5">B8</text>
<text x="68.5" y="70">B9</text>
<text x="122.3" y="70">14</text>
<text x="123.5" y="67.5">8</text>
<text x="129.4" y="71.1">RTS</text>
<text x="129.4" y="68.6">OUT</text>
<text x="140.5" y="66.1">DCD</text>
<text x="140.6" y="71.1">DSR</text>
<text x="142.9" y="68.6">RI</text>
<text x="149.7" y="70">10</text>
<text x="149.7" y="67.5">11</text>
<text x="44.8" y="77.6">A12</text>
<text x="46" y="72.6">A8</text>
<text x="46" y="75.1">A9</text>
<text x="53.2" y="73.7">A8</text>
<text x="53.2" y="76.2">A9</text>
<text x="59.3" y="76.2">MH2</text>
<text x="60" y="73.7">B12</text>
<text x="68.5" y="72.6">B12</text>
<text x="68.5" y="75.1">MH2</text>
<text x="68.5" y="77.6">MH3</text>
<text x="122.3" y="72.6">13</text>
<text x="123.5" y="77.6">6</text>
<text x="129.4" y="73.7">DTR</text>
<text x="140.8" y="73.7">CTS</text>
<text x="149.7" y="72.6">9</text>
<text x="149.7" y="77.6">2</text>
<text x="46" y="80.2">B1</text>
<text x="46" y="82.7">B4</text>
<text x="53.2" y="78.7">A12</text>
<text x="53.2" y="81.3">B1</text>
<text x="53.2" y="83.8">B4</text>
<text x="59.3" y="78.7">MH3</text>
<text x="59.3" y="81.3">MH5</text>
<text x="59.3" y="83.8">MH6</text>
<text x="68.5" y="80.2">MH5</text>
<text x="68.5" y="82.7">MH6</text>
<text x="123.5" y="80.2">5</text>
<text x="129.4" y="81.3">UD+</text>
<text x="129.4" y="78.7">UD-</text>
<text x="140.6" y="81.3">RXD</text>
<text x="140.8" y="78.7">TXD</text>
<text x="149.7" y="80.2">3</text>
<text x="123.5" y="87.8">4</text>
<text x="129.4" y="88.9">V3</text>
<text x="140" y="86.4">R232</text>
<text x="149.7" y="85.3">15</text>
<text x="122.3" y="90.3">16</text>
<text x="129.4" y="91.4">VCC</text>
<text x="55.6" y="122" transform="rotate(-90 55.6 122)">34</text>
<text x="58.1" y="122" transform="rotate(-90 58.1 122)">33</text>
<text x="60.7" y="122" transform="rotate(-90 60.7 122)">32</text>
<text x="63.2" y="122" transform="rotate(-90 63.2 122)">31</text>
<text x="65.7" y="122" transform="rotate(-90 65.7 122)">30</text>
<text x="68.3" y="122" transform="rotate(-90 68.3 122)">29</text>
<text x="70.8" y="122" transform="rotate(-90 70.8 122)">28</text>
<text x="73.4" y="122" transform="rotate(-90 73.4 122)">27</text>
<text x="75.9" y="122" transform="rotate(-90 75.9 122)">26</text>
<text x="78.4" y="122" transform="rotate(-90 78.4 122)">25</text>
<text x="81" y="122" transform="rotate(-90 81 122)">24</text>
<text x="83.5" y="122" transform="rotate(-90 83.5 122)">23</text>
<text x="184.1" y="122">1</text>
<text x="188" y="123.1">RO</text>
<text x="69.4" y="130.5" transform="rotate(-90 69.4 130.5)">PA4</text>
<text x="72" y="130.5" transform="rotate(-90 72 130.5)">PA5</text>
<text x="74.5" y="130.5" transform="rotate(-90 74.5 130.5)">PA6</text>
<text x="77" y="130.6" transform="rotate(-90 77 130.6)">PB5</text>
<text x="79.6" y="130.5" transform="rotate(-90 79.6 130.5)">PA7</text>
<text x="82.1" y="130.5" transform="rotate(-90 82.1 130.5)">PA8</text>
<text x="184.1" y="127">2</text>
<text x="188" y="128.1">RE/</text>
<text x="206.4" y="127">7</text>
<text x="56.7" y="132.5" transform="rotate(-90 56.7 132.5)">GND7</text>
<text x="59.3" y="134" transform="rotate(-90 59.3 134)">RFOUT</text>
<text x="61.8" y="132.5" transform="rotate(-90 61.8 132.5)">GND6</text>
<text x="64.3" y="132.7" transform="rotate(-90 64.3 132.7)">BOOT</text>
<text x="66.9" y="132.4" transform="rotate(-90 66.9 132.4)">NRST</text>
<text x="84.6" y="132.5" transform="rotate(-90 84.6 132.5)">GND5</text>
<text x="87.7" y="137.8">PB4</text>
<text x="96.4" y="136.7">22</text>
<text x="184.1" y="132.1">3</text>
<text x="184.1" y="137.2">4</text>
<text x="188" y="133.2">DE</text>
<text x="206.4" y="132.1">6</text>
<text x="85.8" y="142.9">GND4</text>
<text x="87.7" y="140.3">PB3</text>
<text x="96.4" y="141.7">20</text>
<text x="96.4" y="139.2">21</text>
<text x="188" y="138.3">DI</text>
<text x="76.1" y="148">PB7/UART1_RX</text>
<text x="76.3" y="145.4">PB6/UART1_TX</text>
<text x="96.4" y="149.4">17</text>
<text x="96.4" y="146.8">18</text>
<text x="96.4" y="144.3">19</text>
<text x="87.7" y="150.5">PB8</text>
<text x="87.9" y="155.6">PA1</text>
<text x="87.9" y="153">PA0</text>
<text x="96.4" y="154.4">15</text>
<text x="96.4" y="151.9">16</text>
<text x="76.3" y="160.6">PA3/UART2_RX</text>
<text x="76.5" y="158.1">PA2/UART2_TX</text>
<text x="96.4" y="159.5">13</text>
<text x="96.4" y="157">14</text>
<text x="56.7" y="170.2" transform="rotate(-90 56.7 170.2)">GND1</text>
<text x="59.3" y="170.2" transform="rotate(-90 59.3 170.2)">PB2</text>
<text x="61.8" y="170.2" transform="rotate(-90 61.8 170.2)">PA9</text>
<text x="64.3" y="170.2" transform="rotate(-90 64.3 170.2)">PA10</text>
<text x="66.9" y="170.2" transform="rotate(-90 66.9 170.2)">PA11</text>
<text x="69.4" y="170.2" transform="rotate(-90 69.4 170.2)">PA12</text>
<text x="72" y="170.2" transform="rotate(-90 72 170.2)">PA13/SWDIO</text>
<text x="74.5" y="170.2" transform="rotate(-90 74.5 170.2)">PA14/SWCLK</text>
<text x="77" y="170.2" transform="rotate(-90 77 170.2)">PA15</text>
<text x="79.5" y="170.2" transform="rotate(-90 79.5 170.2)">GND2</text>
<text x="82.1" y="170.2" transform="rotate(-90 82.1 170.2)">VDD</text>
<text x="84.6" y="170.2" transform="rotate(-90 84.6 170.2)">GND3</text>
<text x="20.1" y="174.8" transform="rotate(-90 20.1 174.8)">3</text>
<text x="23.9" y="174.8" transform="rotate(-90 23.9 174.8)">4</text>
<text x="29" y="174.8" transform="rotate(-90 29 174.8)">5</text>
<text x="55.6" y="176.1" transform="rotate(-90 55.6 176.1)">1</text>
<text x="58.1" y="176.1" transform="rotate(-90 58.1 176.1)">2</text>
<text x="60.7" y="176.1" transform="rotate(-90 60.7 176.1)">3</text>
<text x="63.2" y="176.1" transform="rotate(-90 63.2 176.1)">4</text>
<text x="65.7" y="176.1" transform="rotate(-90 65.7 176.1)">5</text>
<text x="68.3" y="176.1" transform="rotate(-90 68.3 176.1)">6</text>
<text x="70.8" y="176.1" transform="rotate(-90 70.8 176.1)">7</text>
<text x="73.4" y="176.1" transform="rotate(-90 73.4 176.1)">8</text>
<text x="75.9" y="176.1" transform="rotate(-90 75.9 176.1)">9</text>
<text x="78.4" y="177.3" transform="rotate(-90 78.4 177.3)">10</text>
<text x="81" y="177.1" transform="rotate(-90 81 177.1)">11</text>
<text x="83.5" y="177.3" transform="rotate(-90 83.5 177.3)">12</text>
<text x="21.2" y="182.1" transform="rotate(-90 21.2 182.1)">GND</text>
<text x="25" y="182.1" transform="rotate(-90 25 182.1)">GND</text>
<text x="30.1" y="182.1" transform="rotate(-90 30.1 182.1)">GND</text>
</g>
</svg>
